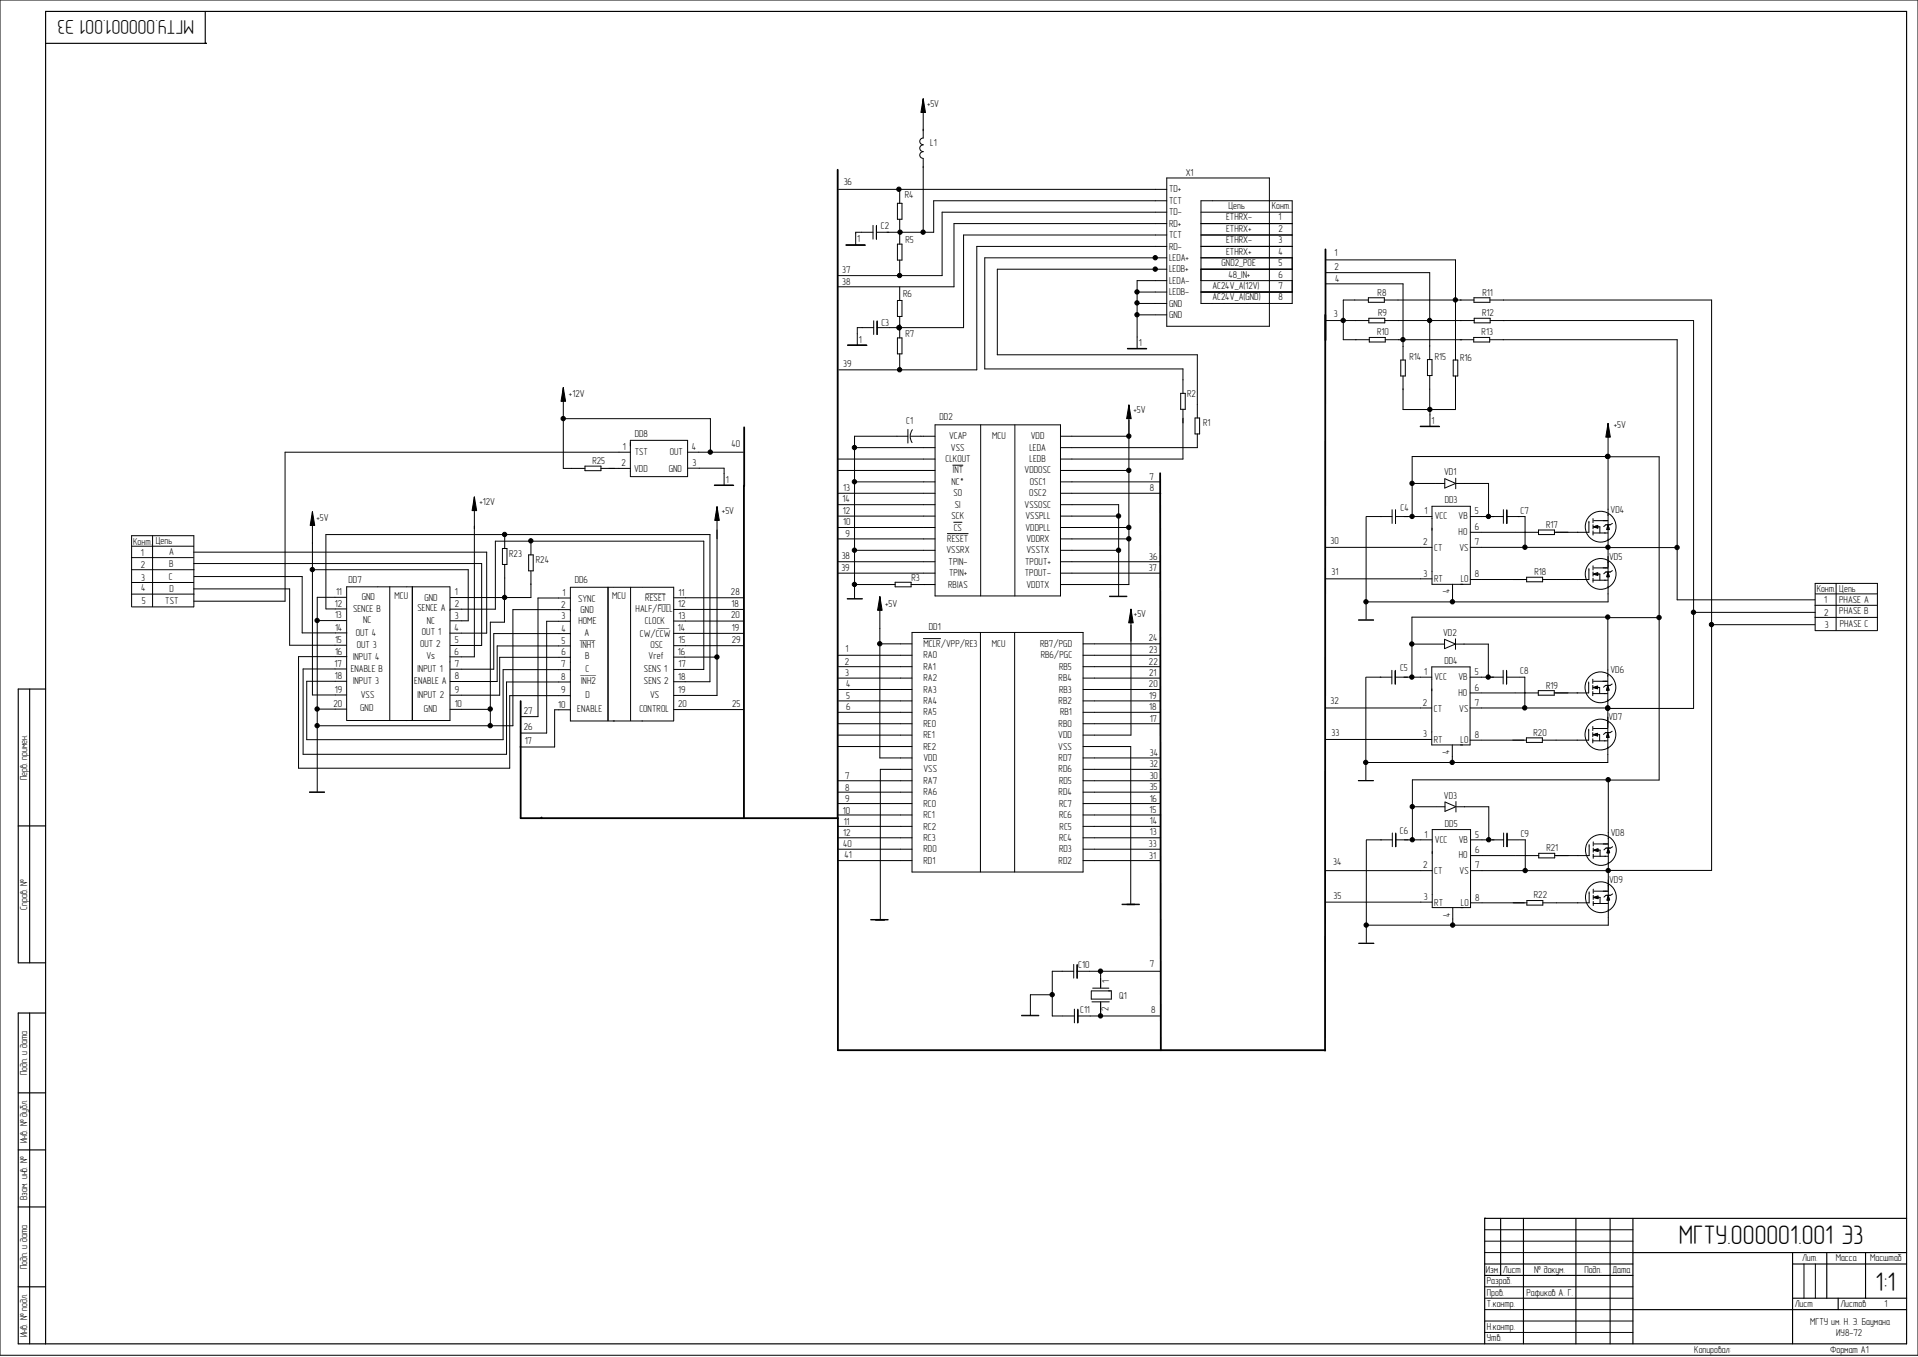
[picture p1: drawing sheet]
<svg xmlns="http://www.w3.org/2000/svg" width="420mm" height="297mm" viewBox="0 0 420 297" stroke-linecap="round" stroke-linejoin="round" font-family="sans-serif">
<g fill="none" stroke="#000" stroke-width=".22">
<path d="M0 0h420v296.6h-420zM202.2 33.2a.73 .73 0 0 0-.8 .7 .73 .73 0 0 0 .8 .8M202.2 31.7a.73 .73 0 0 0-.8 .7 .73 .73 0 0 0 .8 .8M202.2 24.6v5.6a.73 .73 0 0 0-.8 .7 .73 .73 0 0 0 .8 .8M202.2 34.7v16.1M255.5 39h22.5v32.4h-22.5zM183.6 41.4h71.9M185.2 53.6h4.3M185.3 53.7h4.2M185.3 53.6h4.1M191.2 49.3v3M191.2 50.8h-3.8v2.8"/>
<path d="M191.9 49.3v3M196.5 44.5h1v3.5h-1zM196.5 53.4h1v3.5h-1zM197 41.5v3M197 48v5.4M197 56.9v3.4M197.1 41.4h-.2M197.1 50.8l-.1 .1M255.5 58.9h-37.1v18.8h43.8v13.8M255.5 56.4h-39.9v24.3h43.4v5.4M255.5 51.4h-44.5v20.3h-18.9M255.5 43.9h-51v6.9h-12.6"/>
<path d="M255.5 53.9h-41.6v27h-30.2M255.5 48.9h-46.6v13.9h-25.4M255.5 46.4h-49.2v13.9h-22.8M263 43.9h20v22.5h-20zM263 58.9h20M263 56.4h20M263 53.9h20M263 51.4h20M263 48.9h20M263 46.4h20M290.3 56.9h28.4v21.9M290.3 59.7h22.8v19"/>
<path d="M185.6 75.6h4.2M185.6 75.5h4.1M191.3 70.2v3M191.3 71.7h-3.6v3.8M192.1 70.2v3M196.5 65.8h1v3.5h-1zM196.5 74h1v3.5h-1zM196.8 71.8h.2M196.9 71.7v.1M197 62.8v3M197 69.3v4.7M197 77.5v3.4"/>
<path d="M246.9 76.3h4.2M246.9 76.4h4.2M246.9 76.3h4.1M248.9 66.3h.1M249 63.9h6.5M249 68.9h6.5M249 66.4h6.5M255.5 61.4h-6.5v14.9M263 63.9h20M263 61.4h20M290.3 70.2h9.4M290.4 62.1h16.8v16.7"/>
<path d="M299.6 65.2h3.5v1h-3.5zM299.6 65.7h-5.5v8.7h5.7M299.7 69.7h3.5v1h-3.5zM299.8 73.9h3.5v1h-3.5zM303.1 65.7h19.7M303.2 70.2h19.6M303.3 74.4h19.4M306.7 78.8h1v3.5h-1zM312.6 78.7h1v3.5h-1zM318.2 78.8h1v3.5h-1zM322.7 73.9h3.5v1h-3.5zM322.8 65.2h3.5v1h-3.5z"/>
<path d="M322.8 69.7h3.5v1h-3.5zM326.2 74.4h41.1v56.9h30.1M326.3 65.7h48.5v124.8h-22.6M326.3 70.2h44.5v84.9h-18.7M123.3 91.6h32.3v7.4M123.3 87.8v14.7h4.8M138 96.4h12.6v7.9h-12.6zM138 99h-75.6v32.6h-20M150.5 99h12.3M187.1 98h17.7M198.8 95.5h-11.7v35.5M198.8 94v3"/>
<path d="M199.4 95.5h5.4M199.8 94.1a2.47 2.47 0 0 0-.1 2.8M204.8 93h27.4v37.4h-27.4zM214.7 93v37.4M222.2 93v37.4M232.2 95.5h15M247.2 91.6v36.3h-15M258.5 86.1h1v3.5h-1zM259 89.6v10.9h-26.8M261.7 91.5h1v3.5h-1zM262.2 95v3h-30M307.2 82.3v7.3h11.5v-7.3"/>
<path d="M311 93.3h4.2M311 93.4h4.2M311 93.3h4.1M313.1 82.2v7.5M313.1 89.6v3.7M352 99.9l11.3 .1v70.7h-11.1M352.1 95.7v4M352.1 99.9v31.8h-53M352.2 99.9h-43v13.2M28.9 119.6h13.5M33.4 117.3v15.5M68.4 115v37.1h7.5"/>
<path d="M103.9 111.8v32h-5.4M110.5 117v3M116.3 118.3v3.1M116.3 118.4l-.1 .3M128.1 102h3.5v1h-3.5zM131.6 102.5h6.4M150.6 102.5h8v3.7M156.4 106.2h4.3M156.5 106.3h4.2M156.5 106.2h4.1M157 113.9v38.3h-9.5M183.5 113h21.3"/>
<path d="M183.5 108h21.3M183.5 115.5h21.3M183.6 100.5h21.2M183.6 103h21.2M183.6 110.5h21.2M183.6 118h21.2M187.1 105.5h17.7M207.4 116.8h4.6M208.6 101.8h2.2M208.8 114.3h1.8M232.2 103h15M232.2 105.5h21.9"/>
<path d="M232.2 108h22M232.2 110.5h12.8v19.9M232.2 113h12.8M232.2 115.5h15M232.2 118h15M290.3 119.8h23.3M299.1 113.1v22.4M299.2 113.1h5.6M304.8 111.6v3M305.6 113.1h8M305.6 111.6v3M309.2 105.8h5.2"/>
<path d="M313.6 110.8h8.4v17.1h-8.4zM314.5 105.8h1.9M316.4 104.8v2l2.2-.9M316.4 104.8l2.3 1M318.8 104.7v2.3M318.9 105.8h7.1v7.3M322 113.1h7.2M322 119.8h30.1M322 116.5h14.9M329.2 111.6v3M329.9 113.1h4v6.7M329.9 111.6v3"/>
<path d="M336.9 116h3.5v1h-3.5zM347.9 114.1v2.4h-7.5M348.8 113.5v.9M348.8 114.9v.9M348.8 116.2v.9M348.8 116.7h3.3M349 114h3.1M349 115.3h1.3v1.4M349.4 115.5h.5M349.4 115.2h.3M349.8 115l-.9 .3M349.9 115v.6l-1-.2"/>
<path d="M352 115.5v.4M352.1 115l-.3 .9h.6M352.1 115l.3 .9M352.2 119.9h15.1M352.3 115.5v.3M353.1 114.6l-.5 .3h-1l-.4 .4M28.8 122h13.5M28.8 124.7h13.7M28.8 130h13.7M28.8 132.8v-15.5h13.6v15.5h-13.5M28.8 127.5h13.6M42.4 120.8h64.2v17.8h-8.1"/>
<path d="M42.4 123.3h63.1v18h-6.9M42.4 128.9h21v12.3h12.5M42.5 126.2h23.7v12.3h9.8M68.4 124.7h34.1v11.2h-3.9M69.5 135.8h6.4M71.4 133.3v-16.3h84.1v32.2h-8M71.4 133.3h4.5M75.9 130.7h-6.4v42.5M75.9 128.4v29.3M76 128.4h22.5M85.3 128.4v29.3M90.3 128.4v29.3"/>
<path d="M98.5 128.4v29.3h-22.6M98.6 133.3h9.9v-14.8h45.6v28h-6.5M110 120h1v3.5h-1zM110.5 130.7v5.5h-3.1v22.7M110.5 123.5v7.3M115.8 121.4h1v3.5h-1zM116.3 124.9v5.9h-17.7M124.8 130.9h-7v26h-3.6M124.8 136h-5.1v24.4h-5.6M124.8 133.4h-12.5v25.5h-42.8M124.9 138.7h-16.8v7.8h-9.5M133.1 128.5v29.3"/>
<path d="M138.1 128.5v29.3M147.4 128.5h-22.5v29.3h22.6M147.5 138.6h15.3M147.5 128.5v29.3M147.5 133.4h15.3M147.6 130.8h15.3M147.6 135.9h15.2M183.5 125.4h21.3M183.6 122.9h21.2M185.5 131h3.3M185.5 131.1h3.3M187.1 120.4h17.7"/>
<path d="M187.1 127.9h8.9M192.7 133.6v32.3h7M196 127.4h3.5v1h-3.5zM199.5 127.9h5.3M199.7 138.4h37.5v52.5h-37.5zM202.2 139.8h3.7M214.7 138.4v52.5M222.2 138.4v52.5M232.2 120.4h12.8M232.2 122.9h21.9M232.2 125.4h21.9M243 130.5h3.8"/>
<path d="M243 130.6h3.8M247.6 136.3v24.6h-10.4M290.3 126.7h23.3M297.5 135.7h3.3M316.3 140v2l2.3-1M316.3 139.9l2.3 1M318.1 127.9v3.8M318.7 139.8v2.3M322 126.8h12.3M334.3 126.3h3.5v1h-3.5zM347.9 124.4v2.4h-10.1M348.8 123.8v.9"/>
<path d="M348.8 125.2v.9M348.8 126.5v.9M348.8 127h3.3M349 125.6h1.3v1.4M349 124.3h3.1M349.4 125.5h.3M349.4 125.8h.5M349.8 125.3l-.9 .3M349.9 125.3v.6l-1-.2M352 125.8v.4M352 135.2h11.3M352.1 125.3l-.3 .9h.6"/>
<path d="M352.1 135.1v31.8h-53.1M352.1 135.1h-42.9v13.1M352.1 125.3l.3 .9M352.3 125.8v.3M353.1 124.9l-.5 .3h-1l-.4 .4M370.8 134h26.7M374.8 136.7h22.6M397.4 132.5h13.6M397.4 135.1h13.7M397.5 138v-10.3h13.6v10.3M397.5 138h13.6M397.5 130h13.5"/>
<path d="M402.1 127.7v10.2M69.5 155.2h6.4M75.9 146.4h-9.5v18.7h44.5v-15.8h13.9M76 143.7h-10.6v24.4h46.2v-15.8h13.2M107.4 155.2l-8.8 .1M124.8 146.6h-14.6v15.3h-43v-12.8h8.7M124.8 141.4h-15.9v7.8h-10.3M124.8 155.4h-3.3v8.1h-7.6M124.9 143.9h-15.5v8.3h-10.8M147.5 143.8h9.5M147.5 155.3h15.3M147.6 141.3h15.2"/>
<path d="M183.5 143.4h16.2M183.6 148.4h16.1M183.6 155.9h16.1M183.6 158.4h16.1M183.6 145.9h16.1M183.6 150.9h16.1M183.6 153.4h16.1M192.7 140.9h7M237.2 140.9h16.8M237.2 143.4h16.8M237.2 145.9h16.8M237.2 148.4h16.8"/>
<path d="M237.2 150.9h16.8M237.2 153.4h16.7M237.2 155.9h16.8M237.2 158.4h16.9M290.3 155h23.2M299.1 148.3v22.4M299.1 148.2h5.7M304.8 146.7v3M305.5 148.2h8M305.5 146.7v3M309.2 141h5.1M313.5 146h8.4v17h-8.4z"/>
<path d="M314.4 141h1.9M318.8 141h7.1v7.2M321.9 148.2h7.2M321.9 155h30.2M321.9 151.7h14.9M329.1 146.7v3M329.9 148.2h2.7M329.9 146.7v3M332.7 148.2h1.2v6.8M336.8 151.2h3.5v1h-3.5zM347.9 149.3v2.4h-7.6M347.9 159.6v2.4h-10.2"/>
<path d="M348.8 148.7v.9M348.8 150v.9M348.8 151.4v.9M348.8 159v.9M348.8 151.8h3.2M348.9 150.5h1.4v1.3M348.9 159.5h3.1M348.9 149.1h3.1M349.4 150.6h.4M349.4 150.3h.3M349.8 150.2l-.9 .3 .9 .3v-.6M351.9 150.6v.5"/>
<path d="M352 150.1l-.2 1 .6-.1-.3-.9M352.2 150.6v.3M353 149.7l-.4 .3h-1l-.5 .4M67.8 173.3h3.3M67.8 173.4h3.3M183.5 163.4h16.2M183.5 170.9h16.2M183.5 175.9h16.2M183.5 173.4h16.2M183.6 160.9h16.1M183.6 178.4h16.1M199.7 168.4h-6.9v32.7"/>
<path d="M237.2 163.4h10.4v34.4M237.2 165.9h16.7M237.2 168.4h16.7M237.2 170.9h16.8M237.2 173.4h16.9M237.2 175.9h16.7M237.2 178.4h17M290.3 161.8h23.2M297.4 170.9h3.3M297.4 170.8h3.3M309.3 176.6h5.1M314.5 176.6h1.9"/>
<path d="M316.4 175.6v2l2.3-1M316.4 175.5l2.3 1M318 163v3.9M318.8 175.4v2.3M318.9 176.6h7.1v7.2M321.9 162h12.3M334.2 161.5h3.5v1h-3.5zM348.8 160.4v.8M348.8 161.7v.9M348.8 162.1h3.2M348.9 160.8h1.4v1.3M349.4 160.9h.4"/>
<path d="M349.4 160.6h.3M349.8 160.5l-.9 .3M349.8 160.5v.6l-.9-.3M351.9 160.9v.5M352 160.4l-.2 1h.6M352.1 160.4l.3 .9M352.2 170.7v31.8h-53.1M352.2 160.9v.3M352.2 170.7h-42.9v13.1M353 160l-.4 .4h-1l-.5 .4M183.5 180.9h16.2M183.5 188.4h16.2"/>
<path d="M183.6 183.4h16.1M183.6 185.9h16.1M237.2 180.9h16.7M237.2 183.4h16.9M237.2 185.9h16.8M237.2 188.4h16.8M245.7 197.9h3.8M245.7 198h3.8M290.3 190.6h23.3M290.4 197.5h23.2M299.2 183.9v22.4M299.2 183.8h5.7"/>
<path d="M304.9 182.3v3M305.6 183.8h8M305.6 182.3v3M313.6 181.6h8.4v17.1h-8.4zM318.1 198.7v3.8M322 183.8h7.3M322 190.6h30.2M322 187.3h14.9M322 197.6h12.3M329.3 182.3v3M330 183.8h2.7M330 182.3v3"/>
<path d="M332.8 183.8h1.2v6.8M334.3 197.1h3.5v1h-3.5zM336.9 186.8h3.5v1h-3.5zM348 184.9v2.4h-7.6M348 195.2v2.4h-10.2M348.9 184.3v.9M348.9 185.6v.9M348.9 187v.9M348.9 194.6v.9M348.9 196v.9M348.9 197.3v.9M348.9 197.8h3.2"/>
<path d="M348.9 187.4h3.2M349 195.1h3.1M349 196.4h1.4v1.4M349 186.1h1.4v1.3M349 184.7h3.1M349.5 196.6h.4M349.5 196.3h.3M349.5 186.2h.4M349.5 185.9h.3M349.9 196.1l-.9 .3M349.9 185.8l-.9 .3M349.9 196.1v.6l-.9-.2"/>
<path d="M349.9 185.8v.6l-.9-.3M352 186.2v.5M352 196.6v.4M352.1 196.1l-.2 .9h.6M352.1 185.7l-.2 1h.6M352.2 196.1l.3 .9M352.2 185.7l.3 .9M352.3 186.2v.3M352.3 196.6v.3M353.1 195.7l-.4 .3h-1l-.5 .4M353.1 185.3l-.4 .3h-1l-.5 .4M190.7 201.3h3.8"/>
<path d="M191.7 201.3h2M230.4 217.7h-4.8v4.6M235.1 211.1v3M235.1 212.6h-4.7v9.8h4.9M235.9 211.1v3M235.9 212.6h18.1M239 216.9h4.4v1.8h-4.4v-1.8M239.1 219.3h3.8M239.3 216.3h3.5M241 212.6v3.6M241 219.3v3.1M297.5 206.4h3.3"/>
<path d="M297.5 206.5h3.3M223.7 222.2h3.8M223.7 222.3h3.8M235.3 220.9v3M236 220.9v3M236 222.4h17.9M325.1 269.2h32.5M325.1 271.7h32.5M325.1 274.2h32.5M395 276.7v7.4M397.5 276.7v7.4M325.1 281.6h32.5"/>
<path d="M325.1 284.1h32.5M325.1 286.6h32.5M325.1 289.1h32.5M325.1 291.6h32.5"/>
<circle cx="350.5" cy="115.3" r="3.4"/>
<circle cx="350.5" cy="125.6" r="3.4"/>
<circle cx="350.4" cy="150.4" r="3.4"/>
<circle cx="350.4" cy="160.8" r="3.4"/>
<circle cx="350.5" cy="196.4" r="3.4"/>
<circle cx="350.5" cy="186" r="3.4"/>
</g>
<g fill="none" stroke="#000" stroke-width=".25">
<path d="M10 9.5h34.9M44.9 9.5h.1M44.9 2.5v7M6.5 150.8v59.9M10 150.8h-6v59.9h6M4 180.8h6M4 239.2h6M6.5 221.7v72.4M10 221.7h-6v72.4h413.5v-291.6h-407.5v291.6M4 251.7h6M4 264.2h6M325.1 266.7h.1"/>
<path d="M325.1 266.7h92.4M325.1 266.7v27.4M325.1 276.7h32.5M325.1 279.2h32.5M328.6 266.7v12.5M333.6 266.7v27.4M345.1 266.7v27.4M352.6 266.7v27.4M357.6 266.7v27.4M357.6 274.2h59.9M392.5 276.7h25M392.5 274.2v19.9"/>
<path d="M400 274.2v9.9M408.5 274.2v9.9M4 281.6h6M357.6 286.6h59.9M392.5 284.1h25M402.5 284.1v2.5"/>
</g>
<g fill="#000" stroke="#000" stroke-width=".22">
<path d="M202.2 21.6v3h-.5zM202.2 21.6l.5 3h-.5zM123.3 84.8v3h-.4zM123.3 84.8l.5 3h-.5zM247.2 88.6v3h-.5zM247.2 88.6l.5 3h-.5zM352.1 92.7v3h-.5zM352.1 92.7l.5 3h-.5zM68.4 112v3h-.5zM68.4 112l.5 3h-.5zM103.9 108.8v3h-.5zM103.9 108.8l.5 3h-.5z"/>
<path d="M157 110.9v3h-.5zM157 110.9l.5 3h-.5zM192.7 130.6v3h-.5zM192.7 130.6l.5 3h-.5zM247.6 133.3v3h-.5zM247.6 133.3l.5 3h-.5z"/>
<circle cx="196.8" cy="41.4" r=".47"/>
<circle cx="197.1" cy="50.8" r=".47"/>
<circle cx="202.1" cy="50.8" r=".47"/>
<circle cx="253" cy="58.9" r=".47"/>
<circle cx="253" cy="56.4" r=".47"/>
<circle cx="196.9" cy="71.7" r=".47"/>
<circle cx="197" cy="60.3" r=".47"/>
<circle cx="249" cy="63.9" r=".47"/>
<circle cx="249" cy="68.9" r=".47"/>
<circle cx="249" cy="66.3" r=".47"/>
<circle cx="294.1" cy="70.1" r=".47"/>
<circle cx="307.2" cy="74.3" r=".47"/>
<circle cx="313" cy="70.1" r=".47"/>
<circle cx="318.7" cy="65.6" r=".47"/>
<circle cx="123.3" cy="91.6" r=".47"/>
<circle cx="155.5" cy="99" r=".47"/>
<circle cx="187.1" cy="98" r=".47"/>
<circle cx="197" cy="80.9" r=".47"/>
<circle cx="247.2" cy="95.5" r=".47"/>
<circle cx="313.1" cy="89.6" r=".47"/>
<circle cx="352" cy="99.9" r=".47"/>
<circle cx="352.1" cy="99.9" r=".47"/>
<circle cx="110.5" cy="117" r=".47"/>
<circle cx="116.2" cy="118.4" r=".47"/>
<circle cx="187.1" cy="105.4" r=".47"/>
<circle cx="244.9" cy="112.9" r=".47"/>
<circle cx="247.2" cy="115.4" r=".47"/>
<circle cx="247.2" cy="102.9" r=".47"/>
<circle cx="247.2" cy="117.9" r=".47"/>
<circle cx="309.2" cy="113" r=".47"/>
<circle cx="309.2" cy="105.8" r=".47"/>
<circle cx="325.9" cy="113" r=".47"/>
<circle cx="333.9" cy="119.8" r=".47"/>
<circle cx="352.1" cy="119.8" r=".47"/>
<circle cx="367.2" cy="119.8" r=".47"/>
<circle cx="68.4" cy="124.7" r=".47"/>
<circle cx="69.4" cy="135.8" r=".47"/>
<circle cx="110.5" cy="130.8" r=".47"/>
<circle cx="187.1" cy="120.4" r=".47"/>
<circle cx="187.1" cy="127.9" r=".47"/>
<circle cx="244.9" cy="120.4" r=".47"/>
<circle cx="299.1" cy="131.7" r=".47"/>
<circle cx="318" cy="131.7" r=".47"/>
<circle cx="352" cy="135.1" r=".47"/>
<circle cx="363.3" cy="135.2" r=".47"/>
<circle cx="370.8" cy="134" r=".47"/>
<circle cx="374.8" cy="136.7" r=".47"/>
<circle cx="69.4" cy="158.8" r=".47"/>
<circle cx="69.4" cy="155.2" r=".47"/>
<circle cx="107.3" cy="158.8" r=".47"/>
<circle cx="107.3" cy="155.2" r=".47"/>
<circle cx="157" cy="143.8" r=".47"/>
<circle cx="192.6" cy="140.9" r=".47"/>
<circle cx="309.1" cy="148.2" r=".47"/>
<circle cx="309.1" cy="140.9" r=".47"/>
<circle cx="325.9" cy="148.2" r=".47"/>
<circle cx="333.9" cy="154.9" r=".47"/>
<circle cx="352" cy="155" r=".47"/>
<circle cx="352" cy="154.9" r=".47"/>
<circle cx="299.1" cy="166.9" r=".47"/>
<circle cx="309.2" cy="176.6" r=".47"/>
<circle cx="318" cy="166.9" r=".47"/>
<circle cx="352.1" cy="170.7" r=".47"/>
<circle cx="309.2" cy="183.8" r=".47"/>
<circle cx="326" cy="183.8" r=".47"/>
<circle cx="334" cy="190.5" r=".47"/>
<circle cx="352.1" cy="190.5" r=".47"/>
<circle cx="230.4" cy="217.7" r=".47"/>
<circle cx="241" cy="212.6" r=".47"/>
<circle cx="299.2" cy="202.5" r=".47"/>
<circle cx="318.1" cy="202.5" r=".47"/>
<circle cx="241" cy="222.3" r=".47"/>
</g>
<path d="M183.4 37.2v141.9h-69.4v-25.6M290.2 54.6v19.9M290.2 68.9l-.1 161.1M163 93.5v12.9M162.9 106.3v72.8M254 103.6l.2 126.3M118.6 178.9l-.1 .2M183.5 179v50.9h106.7" fill="none" stroke="#000" stroke-width=".4"/>
<g font-size="5.9">
<text x="367.6" y="272.3">МГТУ.000001.001 Э3</text>
<text x="410.7" y="282.6">1:1</text>
</g>
<text font-size="4.4" x="42.5" y="4.3" transform="rotate(-180 42.5 4.3)">МГТУ.000001.001 Э3</text>
<g font-size="2.2">
<text x="203" y="23.3">+5V</text>
<text x="203.7" y="31.9">L1</text>
<text x="184.7" y="40.5">36</text>
<text x="259.6" y="38.5">X1</text>
<text x="198.1" y="43.4">R4</text>
<text x="256" y="42.1">TD+</text>
<text x="256" y="44.6">TCT</text>
<text x="256" y="47.1">TD-</text>
<text x="269" y="45.8">Цепь</text>
<text x="278.5" y="45.8">Конт.</text>
<text x="187.7" y="53">1</text>
<text x="192.9" y="50.1">C2</text>
<text x="198.3" y="53.3">R5</text>
<text x="256" y="49.6">RD+</text>
<text x="256" y="52.1">TCT</text>
<text x="268.5" y="48.3">ETHRX-</text>
<text x="268.5" y="50.8">ETHRX+</text>
<text x="268.5" y="53.3">ETHRX-</text>
<text x="280" y="48.3">1</text>
<text x="280" y="50.8">2</text>
<text x="280" y="53.3">3</text>
<text x="184.4" y="59.8">37</text>
<text x="256" y="54.6">RD-</text>
<text x="256" y="57.1">LEDA+</text>
<text x="256" y="59.6">LEDB+</text>
<text x="267.5" y="58.3">GND2_POE</text>
<text x="268.5" y="55.8">ETHRX+</text>
<text x="280" y="55.8">4</text>
<text x="280" y="58.3">5</text>
<text x="292.2" y="56.1">1</text>
<text x="292.2" y="59.1">2</text>
<text x="184.4" y="62.3">38</text>
<text x="197.8" y="65.1">R6</text>
<text x="256" y="62.1">LEDA-</text>
<text x="256" y="64.6">LEDB-</text>
<text x="265.5" y="63.2">AC24V_A(12V)</text>
<text x="265.5" y="65.7">AC24V_A(GND)</text>
<text x="269" y="60.7">48_IN+</text>
<text x="280" y="60.7">6</text>
<text x="280" y="63.2">7</text>
<text x="280" y="65.7">8</text>
<text x="292.4" y="61.8">4</text>
<text x="301.7" y="64.7">R8</text>
<text x="324.6" y="64.7">R11</text>
<text x="193" y="71.2">C3</text>
<text x="256" y="67.1">GND</text>
<text x="256" y="69.6">GND</text>
<text x="292.1" y="69.5">3</text>
<text x="301.8" y="69.2">R9</text>
<text x="324.5" y="69.2">R12</text>
<text x="188.1" y="75">1</text>
<text x="198.2" y="73.8">R7</text>
<text x="249.3" y="75.7">1</text>
<text x="301.5" y="73.4">R10</text>
<text x="324.4" y="73.4">R13</text>
<text x="184.7" y="80.3">39</text>
<text x="308.6" y="78.8">R14</text>
<text x="314.2" y="78.8">R15</text>
<text x="319.7" y="79.1">R16</text>
<text x="124.6" y="86.9">+12V</text>
<text x="260" y="87">R2</text>
<text x="139" y="95.6">DD8</text>
<text x="198.5" y="92.7">C1</text>
<text x="205.7" y="91.9">DD2</text>
<text x="248.2" y="90.4">+5V</text>
<text x="263.4" y="93.2">R1</text>
<text x="313.5" y="92.8">1</text>
<text x="353.4" y="93.8">+5V</text>
<text x="129.7" y="101.6">R25</text>
<text x="136.4" y="98.5">1</text>
<text x="139" y="99.5">TST</text>
<text x="146.6" y="99.6">OUT</text>
<text x="151.5" y="98.5">4</text>
<text x="151.6" y="102">3</text>
<text x="160.1" y="97.7">40</text>
<text x="207.1" y="101.1">CLKOUT</text>
<text x="207.8" y="96.1">VCAP</text>
<text x="208.2" y="98.6">VSS</text>
<text x="217.3" y="96.1">MCU</text>
<text x="225.4" y="98.6">LEDA</text>
<text x="225.5" y="101.1">LEDB</text>
<text x="225.7" y="96.1">VDD</text>
<text x="136.1" y="102.1">2</text>
<text x="138.9" y="103.3">VDD</text>
<text x="146.4" y="103.2">GND</text>
<text x="158.9" y="105.6">1</text>
<text x="184.7" y="107.4">13</text>
<text x="208.4" y="106.1">NC*</text>
<text x="208.7" y="103.6">INT</text>
<text x="224.4" y="103.6">VDDOSC</text>
<text x="225.5" y="106.1">OSC1</text>
<text x="251.7" y="105">7</text>
<text x="251.8" y="107.5">8</text>
<text x="316.2" y="104.1">VD1</text>
<text x="105" y="110.6">+12V</text>
<text x="158.1" y="112.6">+5V</text>
<text x="184.5" y="110">14</text>
<text x="184.6" y="112.5">12</text>
<text x="208.4" y="113.6">SCK</text>
<text x="208.8" y="108.6">SO</text>
<text x="209.1" y="111.1">SI</text>
<text x="224.4" y="111.1">VSSOSC</text>
<text x="224.5" y="113.6">VSSPLL</text>
<text x="225.4" y="108.6">OSC2</text>
<text x="306.7" y="111.8">C4</text>
<text x="311.9" y="112.6">1</text>
<text x="314.2" y="113.7">VCC</text>
<text x="316.4" y="110.2">DD3</text>
<text x="319.4" y="113.7">VB</text>
<text x="323" y="112.6">5</text>
<text x="333" y="112.4">C7</text>
<text x="352.7" y="112.2">VD4</text>
<text x="29.2" y="119.2">Конт.</text>
<text x="34.1" y="119.1">Цепь</text>
<text x="69.3" y="114">+5V</text>
<text x="184.6" y="115">10</text>
<text x="185.1" y="117.4">9</text>
<text x="207.4" y="118.6">RESET</text>
<text x="208.8" y="116.1">CS</text>
<text x="224.5" y="116.1">VDDPLL</text>
<text x="224.7" y="118.6">VDDRX</text>
<text x="291.3" y="119.2">30</text>
<text x="311.6" y="119.3">2</text>
<text x="319.4" y="117.1">HO</text>
<text x="323" y="116">6</text>
<text x="323" y="119.3">7</text>
<text x="338.6" y="115.5">R17</text>
<text x="30.8" y="121.6">1</text>
<text x="30.8" y="124.3">2</text>
<text x="37" y="124.2">B</text>
<text x="37" y="121.6">A</text>
<text x="111.5" y="121.8">R23</text>
<text x="117.3" y="123.2">R24</text>
<text x="184.2" y="124.9">39</text>
<text x="184.3" y="122.4">38</text>
<text x="207.3" y="121.1">VSSRX</text>
<text x="207.7" y="123.6">TPIN-</text>
<text x="224.5" y="123.6">TPOUT+</text>
<text x="224.7" y="121.1">VSSTX</text>
<text x="251.5" y="125">37</text>
<text x="251.6" y="122.5">36</text>
<text x="291.5" y="125.8">31</text>
<text x="314" y="120.6">CT</text>
<text x="319.6" y="120.6">VS</text>
<text x="336" y="125.9">R18</text>
<text x="352.3" y="122.5">VD5</text>
<text x="30.9" y="127.1">3</text>
<text x="30.9" y="129.5">4</text>
<text x="37" y="127">C</text>
<text x="37.1" y="129.5">D</text>
<text x="73.6" y="130.3">11</text>
<text x="76.3" y="127.7">DD7</text>
<text x="79.2" y="131.3">GND</text>
<text x="86.4" y="131.1">MCU</text>
<text x="92.9" y="131.6">GND</text>
<text x="99.6" y="130.3">1</text>
<text x="123.1" y="130.4">1</text>
<text x="125.9" y="127.6">DD6</text>
<text x="126.6" y="131.7">SYNC</text>
<text x="134" y="131.1">MCU</text>
<text x="141.3" y="131.6">RESET</text>
<text x="141.4" y="129.7">_____</text>
<text x="148.6" y="130.3">11</text>
<text x="160.1" y="130.3">28</text>
<text x="199.6" y="127.2">R3</text>
<text x="207.6" y="128.6">RBIAS</text>
<text x="207.8" y="126.1">TPIN+</text>
<text x="224.4" y="126.1">TPOUT-</text>
<text x="224.7" y="128.6">VDDTX</text>
<text x="311.7" y="126.2">3</text>
<text x="314" y="127.5">RT</text>
<text x="317.5" y="129.8" transform="rotate(-90 317.5 129.8)">4</text>
<text x="319.9" y="127.5">LO</text>
<text x="323" y="126.4">8</text>
<text x="397.8" y="129.7">Конт.</text>
<text x="402.7" y="132">PHASE A</text>
<text x="402.8" y="129.6">Цепь</text>
<text x="31" y="132.3">5</text>
<text x="36.2" y="132.2">TST</text>
<text x="73.3" y="132.8">12</text>
<text x="73.4" y="135.3">13</text>
<text x="77.3" y="133.9">SENCE B</text>
<text x="79.5" y="136.4">NC</text>
<text x="91.4" y="133.8">SENCE A</text>
<text x="93.4" y="136.6">NC</text>
<text x="99.6" y="132.8">2</text>
<text x="99.6" y="135.4">3</text>
<text x="122.9" y="133">2</text>
<text x="122.9" y="135.5">3</text>
<text x="126.7" y="136.6">HOME</text>
<text x="127.1" y="134.1">GND</text>
<text x="139.2" y="134">HALF/FULL</text>
<text x="141.2" y="136.6">CLOCK</text>
<text x="144" y="137.5">___</text>
<text x="144.2" y="132.2">___</text>
<text x="148.5" y="132.9">12</text>
<text x="148.6" y="135.5">13</text>
<text x="160.1" y="135.3">20</text>
<text x="160.2" y="132.9">18</text>
<text x="193.8" y="132.8">+5V</text>
<text x="203.4" y="138">DD1</text>
<text x="248.3" y="135">+5V</text>
<text x="399.5" y="132.1">1</text>
<text x="399.5" y="134.7">2</text>
<text x="399.6" y="137.5">3</text>
<text x="402.8" y="134.5">PHASE B</text>
<text x="402.8" y="137.3">PHASE C</text>
<text x="73.4" y="138">14</text>
<text x="73.4" y="140.8">15</text>
<text x="73.4" y="143.3">16</text>
<text x="77.9" y="139.1">OUT 4</text>
<text x="78.1" y="141.9">OUT 3</text>
<text x="92" y="141.6">OUT 2</text>
<text x="92.4" y="139">OUT 1</text>
<text x="99.5" y="138.1">4</text>
<text x="99.5" y="143.3">6</text>
<text x="99.6" y="140.8">5</text>
<text x="122.9" y="138.2">4</text>
<text x="122.9" y="140.9">5</text>
<text x="122.9" y="143.4">6</text>
<text x="127" y="140">____</text>
<text x="127.2" y="141.9">INH1</text>
<text x="128" y="139.2">A</text>
<text x="140.1" y="139.4">CW/CCW</text>
<text x="142.4" y="141.9">OSC</text>
<text x="148.5" y="138.1">14</text>
<text x="148.5" y="143.3">16</text>
<text x="148.6" y="140.8">15</text>
<text x="160.3" y="138">19</text>
<text x="160.3" y="140.8">29</text>
<text x="185.1" y="142.7">1</text>
<text x="202.2" y="141.6">MCLR/VPP/RE3</text>
<text x="217.2" y="141.6">MCU</text>
<text x="227.8" y="141.6">RB7/PGD</text>
<text x="251.5" y="140.3">24</text>
<text x="251.6" y="142.9">23</text>
<text x="316" y="139.2">VD2</text>
<text x="73.3" y="145.9">17</text>
<text x="73.3" y="148.6">18</text>
<text x="76.8" y="147.1">ENABLE B</text>
<text x="77.3" y="149.7">INPUT 3</text>
<text x="77.3" y="144.4">INPUT 4</text>
<text x="90.7" y="149.7">ENABLE A</text>
<text x="91.4" y="147.1">INPUT 1</text>
<text x="93.4" y="144.2">Vs</text>
<text x="99.6" y="148.7">8</text>
<text x="99.6" y="146">7</text>
<text x="122.9" y="146.1">7</text>
<text x="122.9" y="148.8">8</text>
<text x="127.1" y="147.8">____</text>
<text x="127.3" y="149.8">INH2</text>
<text x="128.1" y="144.3">B</text>
<text x="128.2" y="147">C</text>
<text x="141" y="149.8">SENS 2</text>
<text x="141" y="147">SENS 1</text>
<text x="142" y="144.3">Vref</text>
<text x="148.5" y="148.8">18</text>
<text x="148.6" y="146.1">17</text>
<text x="185" y="145.5">2</text>
<text x="185.1" y="147.9">3</text>
<text x="202.2" y="144.1">RA0</text>
<text x="202.2" y="146.6">RA1</text>
<text x="202.2" y="149.1">RA2</text>
<text x="227.9" y="144.1">RB6/PGC</text>
<text x="231.8" y="149.1">RB4</text>
<text x="231.9" y="146.6">RB5</text>
<text x="251.6" y="145.5">22</text>
<text x="251.6" y="148">21</text>
<text x="306.6" y="146.9">C5</text>
<text x="311.9" y="147.7">1</text>
<text x="314.1" y="148.8">VCC</text>
<text x="316.3" y="145.3">DD4</text>
<text x="319.4" y="148.8">VB</text>
<text x="322.9" y="147.7">5</text>
<text x="332.9" y="147.6">C8</text>
<text x="352.6" y="147.4">VD6</text>
<text x="73" y="154.7">20</text>
<text x="73.3" y="151.6">19</text>
<text x="78.9" y="155.6">GND</text>
<text x="79" y="152.8">VSS</text>
<text x="91.4" y="152.9">INPUT 2</text>
<text x="92.8" y="155.9">GND</text>
<text x="99.6" y="151.7">9</text>
<text x="99.6" y="154.8">10</text>
<text x="122.3" y="154.9">10</text>
<text x="122.9" y="151.8">9</text>
<text x="126.4" y="155.8">ENABLE</text>
<text x="128.2" y="152.8">D</text>
<text x="140" y="155.8">CONTROL</text>
<text x="142.4" y="152.8">VS</text>
<text x="148.5" y="151.7">19</text>
<text x="148.5" y="154.8">20</text>
<text x="160.3" y="154.7">25</text>
<text x="185.3" y="150.5">4</text>
<text x="185.3" y="153">5</text>
<text x="185.3" y="155.5">6</text>
<text x="202.2" y="151.6">RA3</text>
<text x="202.2" y="154.1">RA4</text>
<text x="231.8" y="154.1">RB2</text>
<text x="231.9" y="151.6">RB3</text>
<text x="251.6" y="150.5">20</text>
<text x="251.6" y="155.4">18</text>
<text x="251.6" y="153">19</text>
<text x="291.3" y="154.1">32</text>
<text x="311.6" y="154.5">2</text>
<text x="314" y="155.7">CT</text>
<text x="319.4" y="152.3">HO</text>
<text x="319.5" y="155.7">VS</text>
<text x="322.9" y="151.2">6</text>
<text x="322.9" y="154.5">7</text>
<text x="338.5" y="150.7">R19</text>
<text x="114.7" y="159.8">26</text>
<text x="114.7" y="156.3">27</text>
<text x="202.2" y="156.6">RA5</text>
<text x="202.2" y="159.1">RE0</text>
<text x="202.2" y="161.6">RE1</text>
<text x="231.7" y="161.6">VDD</text>
<text x="231.8" y="159.1">RB0</text>
<text x="232.1" y="156.6">RB1</text>
<text x="251.8" y="158">17</text>
<text x="291.5" y="161.1">33</text>
<text x="311.7" y="161.4">3</text>
<text x="322.9" y="161.5">8</text>
<text x="335.8" y="161">R20</text>
<text x="352.2" y="157.6">VD7</text>
<text x="114.9" y="162.9">17</text>
<text x="202.2" y="164.1">RE2</text>
<text x="202.2" y="166.6">VDD</text>
<text x="231.7" y="164.1">VSS</text>
<text x="231.8" y="166.6">RD7</text>
<text x="251.8" y="168">32</text>
<text x="251.8" y="165.5">34</text>
<text x="314" y="162.6">RT</text>
<text x="317.4" y="165" transform="rotate(-90 317.4 165)">4</text>
<text x="319.8" y="162.6">LO</text>
<text x="6" y="170.8" transform="rotate(-90 6 170.8)">Перв. примен.</text>
<text x="185" y="173.1">8</text>
<text x="185.1" y="170.6">7</text>
<text x="202.2" y="169.1">VSS</text>
<text x="202.2" y="171.6">RA7</text>
<text x="231.8" y="169.1">RD6</text>
<text x="231.9" y="171.6">RD5</text>
<text x="251.8" y="173">35</text>
<text x="251.8" y="170.5">30</text>
<text x="184.6" y="178.1">10</text>
<text x="185" y="175.5">9</text>
<text x="202.2" y="174.1">RA6</text>
<text x="202.2" y="176.6">RC0</text>
<text x="202.2" y="179.1">RC1</text>
<text x="231.8" y="174.1">RD4</text>
<text x="231.9" y="176.6">RC7</text>
<text x="231.9" y="179.1">RC6</text>
<text x="251.7" y="177.9">15</text>
<text x="251.8" y="175.5">16</text>
<text x="316.2" y="174.8">VD3</text>
<text x="184.6" y="183">12</text>
<text x="184.6" y="185.5">40</text>
<text x="184.7" y="180.5">11</text>
<text x="202.2" y="181.6">RC2</text>
<text x="202.2" y="184.1">RC3</text>
<text x="231.9" y="184.1">RC4</text>
<text x="232" y="181.6">RC5</text>
<text x="251.6" y="185.4">33</text>
<text x="251.8" y="182.8">13</text>
<text x="251.8" y="180.3">14</text>
<text x="306.5" y="182.6">C6</text>
<text x="312" y="183.3">1</text>
<text x="314.2" y="184.4">VCC</text>
<text x="316.4" y="180.9">DD5</text>
<text x="319.4" y="184.4">VB</text>
<text x="323" y="183.3">5</text>
<text x="333" y="183.2">C9</text>
<text x="352.7" y="183">VD8</text>
<text x="184.9" y="187.9">41</text>
<text x="202.2" y="186.5">RD0</text>
<text x="202.2" y="189">RD1</text>
<text x="231.8" y="189">RD2</text>
<text x="231.9" y="186.5">RD3</text>
<text x="251.6" y="188">31</text>
<text x="291.9" y="189.4">34</text>
<text x="311.7" y="190.1">2</text>
<text x="314.1" y="191.3">CT</text>
<text x="319.4" y="187.9">HO</text>
<text x="319.6" y="191.3">VS</text>
<text x="323" y="186.8">6</text>
<text x="323" y="190.1">7</text>
<text x="338.6" y="186.3">R21</text>
<text x="292" y="196.7">35</text>
<text x="311.8" y="197">3</text>
<text x="323" y="197.1">8</text>
<text x="335.9" y="196.6">R22</text>
<text x="352.3" y="193.3">VD9</text>
<text x="6" y="199.1" transform="rotate(-90 6 199.1)">Справ. №</text>
<text x="314.1" y="198.2">RT</text>
<text x="317.5" y="200.6" transform="rotate(-90 317.5 200.6)">4</text>
<text x="319.9" y="198.2">LO</text>
<text x="236.1" y="211.9">C10</text>
<text x="242.9" y="215.1" transform="rotate(-90 242.9 215.1)">1</text>
<text x="251.8" y="211.7">7</text>
<text x="236.5" y="221.7">C11</text>
<text x="242.7" y="221.2" transform="rotate(-90 242.7 221.2)">2</text>
<text x="245.1" y="218.7">Q1</text>
<text x="252.1" y="221.8">8</text>
<text x="6" y="235.3" transform="rotate(-90 6 235.3)">Подп. и дата</text>
<text x="6" y="250.2" transform="rotate(-90 6 250.2)">Инв. № дубл.</text>
<text x="6" y="262.7" transform="rotate(-90 6 262.7)">Взам. инв. №</text>
<text x="6" y="277.8" transform="rotate(-90 6 277.8)">Подп. и дата</text>
<text x="325.4" y="278.6">Изм. Лист</text>
<text x="325.6" y="281.1">Разраб.</text>
<text x="336" y="278.6">№ докум.</text>
<text x="346.9" y="278.6">Подп.</text>
<text x="353.1" y="278.6">Дата</text>
<text x="394.6" y="276.1">Лит.</text>
<text x="402" y="276.1">Масса</text>
<text x="409.5" y="276.1">Масштаб</text>
<text x="325.6" y="283.6">Пров.</text>
<text x="325.6" y="286">Т.контр.</text>
<text x="334.3" y="283.6">Рафиков А. Г.</text>
<text x="393" y="286">Лист</text>
<text x="403" y="286">Листов</text>
<text x="412.7" y="286">1</text>
<text x="6" y="292.7" transform="rotate(-90 6 292.7)">Инв. № подл.</text>
<text x="325.6" y="291">Н.контр.</text>
<text x="325.6" y="293.5">Утв.</text>
<text x="396.4" y="290.1">МГТУ им. Н. Э. Баумана</text>
<text x="402.1" y="292.4">ИУ8-72</text>
<text x="371" y="296">Копировал:</text>
<text x="400.8" y="296">Формат А1</text>
</g>
</svg>
